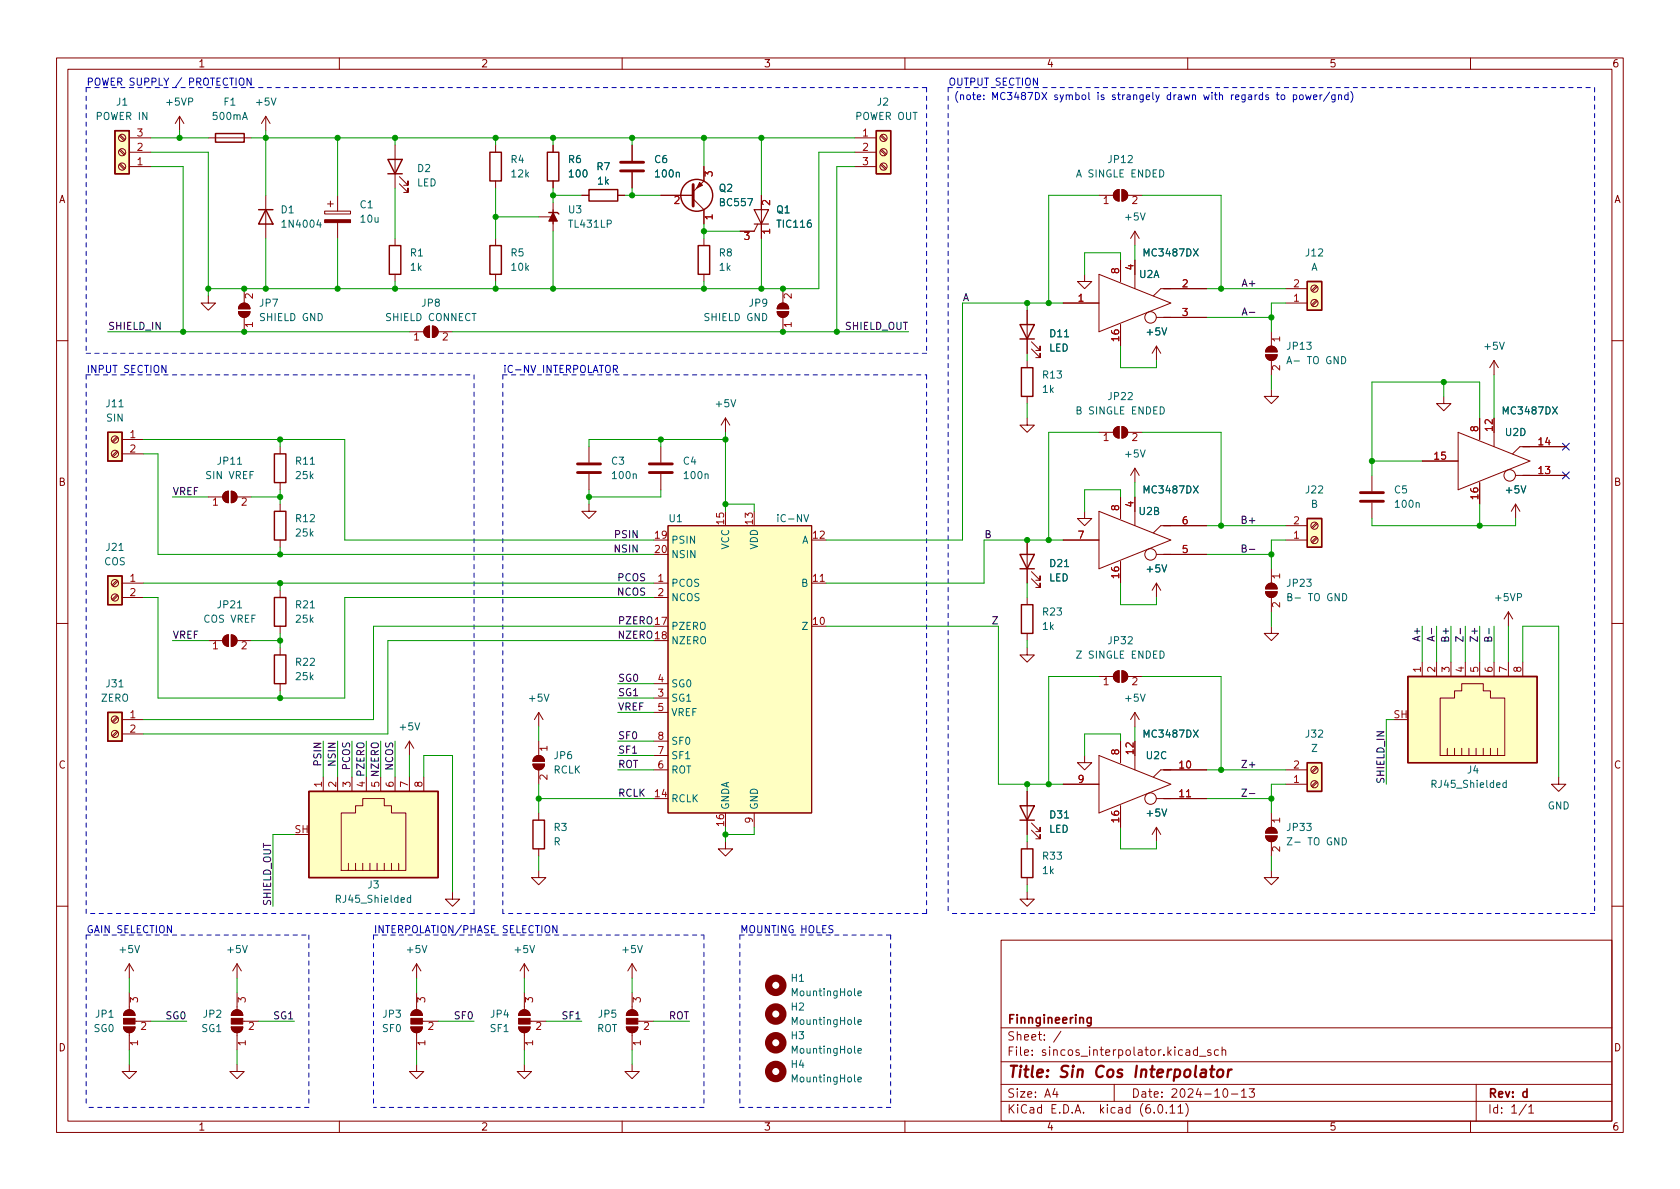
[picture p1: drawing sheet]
<svg xmlns="http://www.w3.org/2000/svg" width="297mm" height="210mm" viewBox="0 0 297 210" stroke-linecap="round" stroke-linejoin="round" font-family="sans-serif">
<g fill="none" stroke="#840000" stroke-width=".18">
<path d="M10 10.2h277v190.1h-277zM12 12.2h273v186.1h-273zM60 10.2v2M110 10.2v2M160 10.2v2M210 10.2v2M260 10.2v2M21.1 24l.8 .9M21.1 26.6l.8 .8M21.1 29.1l.8 .9M21.3 23.9l.8 .8M21.3 26.4l.8 .8"/>
<path d="M21.3 29l.8 .8M22.9 24.4h3.8M22.9 26.9h3.8M22.9 29.5h3.8M31.7 20.6l-.7 1.2M31.7 20.6v2.5M31.7 20.6l.8 1.2M36.8 24.4h7.6M47 20.6l-.8 1.2M47 20.6v2.5M47 34.5v7.7M47 20.6l.8 1.2"/>
<path d="M57.4 37.3h4.6v.5h-4.6zM57.9 36.1h1M58.4 35.6v1M59.7 34.5v2.8M59.7 39.4v2.8M69.8 25.6v7.7M70.6 32.5l1.5 1.5v-.7v.7h-.7M70.6 31.2l1.5 1.6v-.8v.8h-.7M87.6 25.6v1.3M87.6 32v1.3M95.2 38.3h2.6M97.8 37.1v2.5"/>
<path d="M97.8 25.6v1.3M97.8 32v1.3M97.8 35.8v5.1M102.9 34.5h1.2M109.2 34.5h1.3M111.8 25.6v2.8M111.8 30.5v2.8M116.8 34.5h5.8M122.6 35.2l1.9 1.9v2.5M124.5 29.5v2.5l-1.9 1.9M134 39.6l-.7 1.3h-2.5M134.6 34.5v7.7"/>
<path d="M151.1 24.4h3.8M151.1 26.9h3.8M151.1 29.5h3.8M155.7 29.1l.8 .9M155.7 26.6l.8 .8M155.7 24l.8 .9M155.9 29l.8 .8M155.9 26.4l.8 .8M155.9 23.9l.8 .8M194.3 34.5h2.5M197.1 33.8l.8-.3v2.1a1.02 1.02 0 0 1-1-.7 1.02 1.02 0 0 1 .2-1.1zM198.4 33.5a1.02 1.02 0 0 1 1 1 1.02 1.02 0 0 1-1 1.1z"/>
<path d="M199.4 34.5h2.5M36.8 52.3v1.3h1.3l-1.3 1.3-1.2-1.3h1.2M42.2 55.1h2a1.02 1.02 0 0 1-1 1 1.02 1.02 0 0 1-1-1zM42.5 53.9a1.02 1.02 0 0 1 1.1-.2 1.02 1.02 0 0 1 .6 .9h-2zM43.2 51v2.6M43.2 56.1v2.6M69.8 42.2v1.2M69.8 48.5v1.3M72.4 58.7h2.5M75.2 58l.7-.3v2a1.02 1.02 0 0 1-.9-.6 1.02 1.02 0 0 1 .2-1.1zM76.5 57.7a1.02 1.02 0 0 1 1 1 1.02 1.02 0 0 1-1 1zM77.5 58.7h2.5"/>
<path d="M87.6 42.2v1.2M87.6 48.5v1.3M124.5 42.2v1.2M124.5 48.5v1.3M137.4 55.1h2a1.02 1.02 0 0 1-1 1 1.02 1.02 0 0 1-1-1zM137.7 53.9a1.02 1.02 0 0 1 1.1-.2 1.02 1.02 0 0 1 .6 .9h-2zM138.4 51v2.6M138.4 56.1v2.6M181.6 54.9v7.6M188 53.6h6.3M191.8 48.5v1.3h1.2l-1.2 1.2-1.3-1.2h1.3M194.3 48.5l12.7 5.1-12.7 5.1z"/>
<path d="M198.1 46v3.8M198.1 57.4v3.8M200.7 40.9l-.8 1.3M200.7 40.9v2.5M200.7 46v5M200.7 40.9l.7 1.3M204.5 56.1h8.9M213.4 51h-8.2l-1.3 1.3M224.8 58.7v2.5M227.3 51h3.8M227.3 53.6h3.8M232.7 50.5l-.8 .9"/>
<path d="M232.7 53.1l-.8 .8M232.9 50.7l-.8 .9M232.9 53.3l-.8 .8M10 60.2h2M20.7 79.8l-.9 .8M20.7 77.2l-.9 .8M20.9 79.9l-.9 .9M20.9 77.4l-.9 .8M21.6 77.7h3.8M49.5 79v1.3M104.1 79v2.8M116.8 79v2.8"/>
<path d="M128.3 73.9l-.8 1.3M128.3 73.9v2.5M128.3 73.9l.7 1.3M181.6 73.9v1.3h1.3l-1.3 1.2-1.3-1.2h1.3M181.6 63.7v1.3M181.6 70.1v1.3M182.4 61.7l1.5 1.5v-.7v.7h-.8M182.4 60.4l1.5 1.6v-.8v.8h-.8M194.3 76.4h2.5M197.1 75.7l.8-.3v2.1a1.02 1.02 0 0 1-1-.7 1.02 1.02 0 0 1 .2-1.1zM198.4 75.4a1.02 1.02 0 0 1 1 1 1.02 1.02 0 0 1-1 1.1zM199.4 76.4h2.5"/>
<path d="M204.5 61.2l-.8 1.3M204.5 61.2v2.5M204.5 61.2l.7 1.3M223.8 62.7h2a1.02 1.02 0 0 1-1 1 1.02 1.02 0 0 1-1-1zM224.1 61.5a1.02 1.02 0 0 1 1.1-.2 1.02 1.02 0 0 1 .6 .9h-2zM224.8 68.8v1.3h1.3l-1.3 1.3-1.3-1.3h1.3M224.8 63.7v2.6M255.3 70.1v1.3h1.2l-1.2 1.2-1.3-1.2h1.3M257.8 76.4l12.7 5.1-12.7 5.1zM261.6 73.9v3.8M264.2 63.7v2.6M264.2 73.9v5.1"/>
<path d="M264.2 63.7l-.8 1.3M264.2 63.7l.7 1.3M276.9 79h-8.2l-1.3 1.3M285 60.2h2M21.6 80.3h3.8M36.8 87.9h2.6M39.7 87.2l.7-.3v2a1.02 1.02 0 0 1-1-.6 1.02 1.02 0 0 1 .3-1.1zM40.9 86.9a1.02 1.02 0 0 1 1 1 1.02 1.02 0 0 1-1 1zM41.9 87.9h2.5M49.5 85.3v1.3M49.5 89.1v1.3M49.5 95.5v1.3"/>
<path d="M104.1 89.1v1.3h1.3l-1.3 1.3-1.2-1.3h1.2M104.1 83.8v2.8M115.6 95.5h2.5M115.6 98h2.5M116.8 83.8v2.8M118.1 93h25.4v50.8h-25.4zM128.3 90.4v2.6M133.3 90.4v2.6M143.5 95.5h2.5M181.6 95.5v7.6M188 95.5h6.3M191.8 90.4v1.3h1.2l-1.2 1.3-1.3-1.3h1.3"/>
<path d="M194.3 90.4l12.7 5.1-12.7 5.1zM198.1 87.9v3.8M198.1 99.3v3.8M200.7 82.8v2.5M200.7 87.9v5.1M200.7 82.8l-.8 1.3M200.7 82.8l.7 1.3M204.5 98h8.9M213.4 93h-8.2l-1.3 1.2M227.3 95.5h3.8M227.3 93h3.8M232.7 92.5l-.8 .8"/>
<path d="M232.7 95l-.8 .8M232.9 92.6l-.8 .9M232.9 95.2l-.8 .8M242.6 84.1v2.8M242.6 88.9v2.8M251.5 81.5h6.3M261.6 85.3v3.8M268 84.1h8.9M268 89.1l-.8 1.3M268 89.1v2.6M268 89.1l.7 1.3M10 110.2h2"/>
<path d="M20.7 105.2l-.9 .8M20.7 102.6l-.9 .8M20.9 105.3l-.9 .9M20.9 102.8l-.9 .8M21.6 103.1h3.8M21.6 105.7h3.8M36.8 113.3h2.6M39.7 112.6l.7-.3v2a1.02 1.02 0 0 1-1-.6 1.02 1.02 0 0 1 .3-1.1zM40.9 112.3a1.02 1.02 0 0 1 1 1 1.02 1.02 0 0 1-1 1zM41.9 113.3h2.5M49.5 104.4v1.3M49.5 110.7v1.3"/>
<path d="M49.5 114.5v1.3M115.6 103.1h2.5M115.6 105.7h2.5M115.6 113.3h2.5M115.6 110.7h2.5M143.5 103.1h2.5M143.5 110.7h2.5M181.6 114.5v1.3h1.3l-1.3 1.3-1.3-1.3h1.3M181.6 105.7v1.2M181.6 112v1.3M182.4 102.4l1.5 1.5v-.8v.8h-.8M182.4 101.1l1.5 1.5v-.8v.8h-.8"/>
<path d="M194.3 119.6h2.5M197.1 118.9l.8-.3v2a1.02 1.02 0 0 1-1-.6 1.02 1.02 0 0 1 .2-1.1zM198.4 118.6a1.02 1.02 0 0 1 1 1 1.02 1.02 0 0 1-1 1zM199.4 119.6h2.5M204.5 103.1v2.6M204.5 103.1l-.8 1.3M204.5 103.1l.7 1.3M223.8 104.6h2a1.02 1.02 0 0 1-1 1.1 1.02 1.02 0 0 1-1-1.1zM224.1 103.4a1.02 1.02 0 0 1 1.1-.2 1.02 1.02 0 0 1 .6 .9h-2zM224.8 110.7v1.3h1.3l-1.3 1.3-1.3-1.3h1.3M224.8 100.6v2.5M224.8 105.7v2.5"/>
<path d="M251.5 117.1v2.5M254 117.1v2.5M256.5 117.1v2.5M259.1 117.1v2.5M261.6 117.1v2.5M264.2 117.1v2.5M266.7 108.2l.8 1.3M266.7 108.2v2.5M266.7 117.1v2.5M266.7 108.2l-.8 1.3M269.2 117.1v2.5M285 110.2h2"/>
<path d="M20.7 129.3l-.9 .8M20.7 126.7l-.9 .9M20.9 129.5l-.9 .8M20.9 126.9l-.9 .9M21.6 127.2h3.8M21.6 129.8h3.8M49.5 120.9v1.3M57.1 137.4v2.5M59.7 137.4v2.5M62.2 137.4v2.5M64.8 137.4v2.5M67.3 137.4v2.5"/>
<path d="M69.8 137.4v2.5M72.4 131.1l.8 1.2M72.4 131.1v2.5M72.4 137.4v2.5M72.4 131.1l-.8 1.2M74.9 137.4v2.5M94.2 135.1h2.1a1.02 1.02 0 0 1-1.1 1 1.02 1.02 0 0 1-1-1zM94.5 133.9a1.02 1.02 0 0 1 1.1-.2 1.02 1.02 0 0 1 .7 .9h-2.1zM95.2 126l-.7 1.2M95.2 126v2.5M95.2 131.1v2.5M95.2 136.1v2.6"/>
<path d="M95.2 126l.8 1.2M115.6 123.4h2.5M115.6 120.9h2.5M115.6 126h2.5M115.6 136.1h2.5M115.6 133.6h2.5M115.6 131.1h2.5M181.6 139.9v7.7M188 138.7h6.3M191.8 133.6v1.3h1.2l-1.2 1.2-1.3-1.2h1.3M194.3 133.6l12.7 5.1-12.7 5.1zM198.1 131.1v3.8"/>
<path d="M200.7 126v2.5M200.7 131.1v5M200.7 126l-.8 1.2M200.7 126l.7 1.2M213.4 136.1h-8.2l-1.3 1.3M227.3 136.1h3.8M227.3 138.7h3.8M232.7 135.6l-.8 .9M232.7 138.2l-.8 .8M232.9 135.8l-.8 .8M232.9 138.3l-.8 .9M254.6 123.4h2.6v-1.2h1.2v-1.3h3.9v1.3h1.2v1.2h2.6v10.2h-11.5z"/>
<path d="M255.9 132.3v1.3M257.2 132.3v1.3M258.4 132.3v1.3M259.7 132.3v1.3M261 132.3v1.3M262.3 132.3v1.3M263.5 132.3v1.3M264.8 132.3v1.3M275.6 137.4v1.3h-1.3l1.3 1.2 1.3-1.2h-1.3M60.3 143.8h2.6v-1.3h1.2v-1.3h3.8v1.3h1.3v1.3h2.6v10.1h-11.5zM61.6 152.6v1.3M62.9 152.6v1.3"/>
<path d="M64.1 152.6v1.3M65.4 152.6v1.3M66.7 152.6v1.3M67.9 152.6v1.3M69.2 152.6v1.3M70.5 152.6v1.3M80 157.7v1.3h-1.3l1.3 1.3 1.3-1.3h-1.3M95.2 153.9v1.3h1.3l-1.3 1.3-1.2-1.3h1.2M95.2 143.8v1.2M95.2 150.1v1.3M115.6 141.2h2.5M128.3 148.8v1.3h1.2l-1.2 1.3-1.3-1.3h1.3"/>
<path d="M128.3 143.8v2.5M133.3 143.8v2.5M181.6 157.7v1.3h1.3l-1.3 1.3-1.3-1.3h1.3M181.6 148.8v1.3M181.6 155.2v1.3M182.4 146.8l1.5 1.5v-.7v.7h-.8M182.4 145.5l1.5 1.6v-.8v.8h-.8M198.1 142.5v3.8M204.5 146.3v2.5M204.5 141.2h8.9M204.5 146.3l-.8 1.3M204.5 146.3l.7 1.3"/>
<path d="M223.8 147.8h2a1.02 1.02 0 0 1-1 1 1.02 1.02 0 0 1-1-1zM224.1 146.6a1.02 1.02 0 0 1 1.1-.2 1.02 1.02 0 0 1 .6 .9h-2zM224.8 153.9v1.3h1.3l-1.3 1.3-1.3-1.3h1.3M224.8 143.8v2.5M224.8 148.8v2.6M10 160.2h2M21.8 179.6a1.02 1.02 0 0 1 1.1-1 1.02 1.02 0 0 1 1 1M21.8 179.6h2.1M22.9 170.4v2.6M22.9 175.5v3.1M22.9 170.4l-.8 1.3M22.9 170.4l.7 1.3"/>
<path d="M40.9 179.6a1.02 1.02 0 0 1 1-1 1.02 1.02 0 0 1 1 1M40.9 179.6h2M41.9 170.4l-.8 1.3M41.9 170.4v2.6M41.9 175.5v3.1M41.9 170.4l.8 1.3M72.6 179.6a1.02 1.02 0 0 1 1.1-1 1.02 1.02 0 0 1 1 1M72.6 179.6h2.1M73.7 170.4v2.6M73.7 175.5v3.1M73.7 170.4l-.8 1.3M73.7 170.4l.7 1.3"/>
<path d="M91.7 179.6a1.02 1.02 0 0 1 1-1 1.02 1.02 0 0 1 1 1M91.7 179.6h2M92.7 170.4v2.6M92.7 175.5v3.1M92.7 170.4l-.8 1.3M92.7 170.4l.8 1.3M110.7 179.6a1.02 1.02 0 0 1 1.1-1 1.02 1.02 0 0 1 1 1M110.7 179.6h2.1M111.8 170.4v2.6M111.8 175.5v3.1M111.8 170.4l-.8 1.3M111.8 170.4l.7 1.3"/>
<path d="M177 166.3h108v32h-108zM285 160.2h2M21.8 181.6a1.02 1.02 0 0 0 1.1 1 1.02 1.02 0 0 0 1-1M21.8 181.6h2.1M22.9 188.2v1.3h1.2l-1.2 1.2-1.3-1.2h1.3M22.9 182.6v3.1M23.9 180.6h2.8M40.9 181.6a1.02 1.02 0 0 0 1 1 1.02 1.02 0 0 0 1-1M40.9 181.6h2M41.9 188.2v1.3h1.3l-1.3 1.2-1.3-1.2h1.3M41.9 182.6v3.1M42.9 180.6h2.8"/>
<path d="M60 198.3v2M72.6 181.6a1.02 1.02 0 0 0 1.1 1 1.02 1.02 0 0 0 1-1M72.6 181.6h2.1M73.7 188.2v1.3h1.2l-1.2 1.2-1.3-1.2h1.3M73.7 182.6v3.1M74.7 180.6h2.8M91.7 181.6a1.02 1.02 0 0 0 1 1 1.02 1.02 0 0 0 1-1M91.7 181.6h2M92.7 188.2v1.3h1.3l-1.3 1.2-1.3-1.2h1.3M92.7 182.6v3.1M93.7 180.6h2.8M110 198.3v2"/>
<path d="M110.7 181.6a1.02 1.02 0 0 0 1.1 1 1.02 1.02 0 0 0 1-1M110.7 181.6h2.1M111.8 188.2v1.3h1.2l-1.2 1.2-1.3-1.2h1.3M111.8 182.6v3.1M112.8 180.6h2.8M160 198.3v2M177 194.8h108M177 191.8h108M177 187.8h108M177 181.8h108M182.5 186.5v.1M182.5 185.7v.1"/>
<path d="M184.6 183.8v.1M184.6 183v.1M187.6 182.4l-1.3 1.9M197 191.8v3M209.6 195.1a1.72 1.72 0 0 1 0 2.3M210 198.3v2M212.1 186.8h1.1M214.1 185.7l-.4-.1-.2 .2 .1 .3 .5 .1v.4h-.6M215.4 185.7l-.4-.1-.3 .3v.4l.2 .3h.5M216.1 185.8l.2-.2 .3 .1 .1 .9M216.1 185.1v1.5M217.7 193.5h1.2"/>
<path d="M219.5 193l.4-.5v1.5M219.5 194h.9M220.9 192.5h.9l-.5 .6 .4 .1v.7l-.2 .1h-.4l-.2-.1M260 198.3v2M261 191.8v6.5M270.3 195.8l.4-.5v1.5M270.3 196.8h.9"/>
<circle cx="21.6" cy="26.9" r=".63"/>
<circle cx="21.6" cy="29.5" r=".63"/>
<circle cx="21.6" cy="24.4" r=".63"/>
<circle cx="156.2" cy="29.5" r=".63"/>
<circle cx="156.2" cy="26.9" r=".63"/>
<circle cx="156.2" cy="24.4" r=".63"/>
<circle cx="203.4" cy="56.1" r="1.02"/>
<circle cx="232.4" cy="51" r=".63"/>
<circle cx="232.4" cy="53.6" r=".63"/>
<circle cx="20.3" cy="77.7" r=".63"/>
<circle cx="20.3" cy="80.3" r=".63"/>
<circle cx="203.4" cy="98" r="1.02"/>
<circle cx="232.4" cy="93" r=".63"/>
<circle cx="232.4" cy="95.5" r=".63"/>
<circle cx="266.9" cy="84.1" r="1.02"/>
<circle cx="20.3" cy="105.7" r=".63"/>
<circle cx="20.3" cy="103.1" r=".63"/>
<circle cx="20.3" cy="127.2" r=".63"/>
<circle cx="20.3" cy="129.8" r=".63"/>
<circle cx="232.4" cy="136.1" r=".63"/>
<circle cx="232.4" cy="138.7" r=".63"/>
<circle cx="203.4" cy="141.2" r="1.02"/>
</g>
<path d="M192.9 179.9v1.2l-.3 .3h-.3M192.9 180l-.4-.1-.3 .3v.4l.1 .3h.6" fill="none" stroke="#840000" stroke-width=".3"/>
<path d="M133.3 37.1h2.6l-1.3 2.5zM133.3 39.6h2.6" fill="none" stroke="#840000" stroke-width=".2"/>
<g fill="none" stroke="#a90000" stroke-width=".18">
<path d="M119.3 34.9l.5-.2 .3 .4-.8 .9h.8M124.7 31.2v-.8l.4 .4 .2-.4h.5l.1 .2-.1 .6M125.9 38.3h-1.2l.3 .4M136.1 35.4v.8l-.9-.8-.4 .3 .1 .5M195.2 35.1l.4-.4v1.3M200.3 34.9l.5-.2 .2 .4-.8 .9h.8M44.6 57.4h-1.2l.3 .4M44.6 52v.7l-.9-.7-.3 .2 .1 .5M73.3 59.2l.4-.3v1.2M78.4 59l.5-.1 .2 .3-.8 .9h.8M131.7 41.1h.7l-.4 .5 .4 .1v.5l-.2 .2-.5-.2M136.1 40.9h-1.3l.4 .4"/>
<path d="M139.9 57.4h-1.3l.4 .4M139.9 52v.7l-.9-.7-.4 .2 .1 .5M226.3 59.9h-1.3l.3 .4M195.2 77l.4-.4v1.3M200.3 76.8l.5-.2 .2 .4-.8 .9h.8M226.3 64.7v.7l-1-.7-.3 .2 .1 .5M37.7 88.4l.4-.3v1.2M42.8 88.2l.5-.1 .2 .3-.7 .9h.7M37.7 113.8l.4-.3v1.2M42.8 113.6l.5-.1 .2 .3-.7 .9h.7M145 102.8h.7M200.3 119.9l.5-.1 .2 .4-.8 .9h.8"/>
<path d="M226.3 101.8h-1.3l.3 .4M226.3 106.6v.8l-1-.8-.3 .2 .1 .5M96.7 132.3h-1.3l.4 .4M96.7 137v.8l-.9-.8-.4 .3 .2 .5M195.2 120.2l.4-.4v1.3M209.8 140.9h.7M226.3 145h-1.3l.3 .4M226.3 149.7v.8l-1-.8-.3 .3 .1 .5M23.1 177.2v-.8l.4 .4 .2-.3h.5l.1 .2-.1 .5M42.1 177.2v-.8l.5 .4 .1-.3h.6l.1 .2-.1 .5M73.9 177.2v-.8l.4 .4 .2-.3h.5l.1 .2-.1 .5M92.9 177.2v-.8l.5 .4 .1-.3h.6l.1 .2-.1 .5"/>
<path d="M112 177.2v-.8l.4 .4 .2-.3h.5l.1 .2-.1 .5M24.3 184.4h-1.2l.3 .4M25 180.9l.5-.1 .3 .3-.8 1h.8M43.4 184.4h-1.3l.4 .4M44.1 180.9l.5-.1 .2 .3-.8 1h.8M75.1 184.4h-1.2l.3 .4M75.8 180.9l.5-.1 .3 .3-.8 1h.8M94.2 184.4h-1.3l.4 .4M94.9 180.9l.5-.1 .2 .3-.8 1h.8M113.2 184.4h-1.2l.3 .4M113.9 180.9l.5-.1 .3 .3-.8 1h.8"/>
</g>
<g fill="none" stroke="#840000" stroke-width=".25">
<path d="M20.3 23.1h2.6v7.6h-2.6zM38.1 23.6h5.1v1.5h-5.1zM45.7 37.1h2.6M47 37.1l1.3 2.5h-2.6zM68.6 28.2h2.5l-1.3 2.5zM68.6 30.7h2.5M86.6 26.9h2v5.1h-2zM96.8 26.9h2v5.1h-2zM97 37.6h1.6l.2 .2M104.1 33.5h5.1v2.1h-5.1zM154.9 23.1h2.6v7.6h-2.6zM68.8 43.4h2.1v5.1h-2.1z"/>
<path d="M86.6 43.4h2v5.1h-2zM123.4 43.4h2.1v5.1h-2.1zM180.3 57.4h2.6l-1.3 2.5zM180.3 59.9h2.6M231.1 49.8h2.6v5.1h-2.6zM19 76.4h2.6v5.1h-2.6zM180.6 65h2v5.1h-2zM48.5 90.4h2v5.1h-2zM48.5 80.3h2v5h-2zM180.3 98h2.6l-1.3 2.6zM231.1 91.7h2.6v5.1h-2.6zM19 101.8h2.6v5.1h-2.6z"/>
<path d="M48.5 105.7h2v5h-2zM48.5 115.8h2v5.1h-2zM180.3 100.6h2.6M180.6 106.9h2v5.1h-2zM248.9 119.6h22.9v15.3h-22.9zM19 126h2.6v5.1h-2.6zM54.6 139.9h22.9v15.3h-22.9zM231.1 134.9h2.6v5h-2.6zM94.2 145h2.1v5.1h-2.1zM180.3 142.5h2.6l-1.3 2.5zM180.3 145h2.6M180.6 150.1h2v5.1h-2z"/>
<circle cx="123.2" cy="34.5" r="2.82"/>
</g>
<path d="M109.7 30.2h4.1M109.7 28.7h4.1M122.6 32.6v3.8M102.1 83.6h4.1M102.1 82h4.1M114.8 83.6h4.1M114.8 82h4.1M240.5 88.6h4.1M240.5 87.1h4.1" fill="none" stroke="#840000" stroke-width=".51"/>
<g fill="#840000" stroke="#840000" stroke-width=".18">
<path d="M123.7 32.3l.5 .5-1 .5z"/>
<path d="M197.1 33.8l.8-.3v2.1a1.02 1.02 0 0 1-1-.7 1.02 1.02 0 0 1 .2-1.1z"/>
<path d="M198.4 33.5a1.02 1.02 0 0 1 1 1 1.02 1.02 0 0 1-1 1.1z"/>
<path d="M110.7 181.6h2.1a1.02 1.02 0 0 1-1 1 1.02 1.02 0 0 1-1.1-1z"/>
<path d="M110.7 180.1h2.1v1h-2.1z"/>
<path d="M111 178.9a1.02 1.02 0 0 1 1.1-.3 1.02 1.02 0 0 1 .7 1h-2.1z"/>
<path d="M224.1 61.5a1.02 1.02 0 0 1 1.1-.2 1.02 1.02 0 0 1 .6 .9h-2z"/>
<path d="M223.8 62.7h2a1.02 1.02 0 0 1-1 1 1.02 1.02 0 0 1-1-1z"/>
<path d="M21.8 181.6h2.1a1.02 1.02 0 0 1-1 1 1.02 1.02 0 0 1-1.1-1z"/>
<path d="M21.8 180.1h2.1v1h-2.1z"/>
<path d="M22.1 178.9a1.02 1.02 0 0 1 1.1-.3 1.02 1.02 0 0 1 .7 1h-2.1z"/>
<path d="M40.9 181.6h2a1.02 1.02 0 0 1-1 1 1.02 1.02 0 0 1-1-1z"/>
<path d="M40.9 180.1h2v1h-2z"/>
<path d="M41.2 178.9a1.02 1.02 0 0 1 1.1-.3 1.02 1.02 0 0 1 .6 1h-2z"/>
<path d="M197.1 118.9l.8-.3v2a1.02 1.02 0 0 1-1-.6 1.02 1.02 0 0 1 .2-1.1z"/>
<path d="M198.4 118.6a1.02 1.02 0 0 1 1 1 1.02 1.02 0 0 1-1 1z"/>
<path d="M72.6 181.6h2.1a1.02 1.02 0 0 1-1 1 1.02 1.02 0 0 1-1.1-1z"/>
<path d="M72.6 180.1h2.1v1h-2.1z"/>
<path d="M72.9 178.9a1.02 1.02 0 0 1 1.1-.3 1.02 1.02 0 0 1 .7 1h-2.1z"/>
<path d="M91.7 181.6h2a1.02 1.02 0 0 1-1 1 1.02 1.02 0 0 1-1-1z"/>
<path d="M91.7 180.1h2v1h-2z"/>
<path d="M92 178.9a1.02 1.02 0 0 1 1.1-.3 1.02 1.02 0 0 1 .6 1h-2z"/>
<path d="M39.7 87.2l.7-.3v2a1.02 1.02 0 0 1-1-.6 1.02 1.02 0 0 1 .3-1.1z"/>
<path d="M40.9 86.9a1.02 1.02 0 0 1 1 1 1.02 1.02 0 0 1-1 1z"/>
<path d="M137.4 55.1h2a1.02 1.02 0 0 1-1 1 1.02 1.02 0 0 1-1-1z"/>
<path d="M137.7 53.9a1.02 1.02 0 0 1 1.1-.2 1.02 1.02 0 0 1 .6 .9h-2z"/>
<path d="M197.1 75.7l.8-.3v2.1a1.02 1.02 0 0 1-1-.7 1.02 1.02 0 0 1 .2-1.1z"/>
<path d="M198.4 75.4a1.02 1.02 0 0 1 1 1 1.02 1.02 0 0 1-1 1.1z"/>
<path d="M39.7 112.6l.7-.3v2a1.02 1.02 0 0 1-1-.6 1.02 1.02 0 0 1 .3-1.1z"/>
<path d="M40.9 112.3a1.02 1.02 0 0 1 1 1 1.02 1.02 0 0 1-1 1z"/>
<path d="M224.1 146.6a1.02 1.02 0 0 1 1.1-.2 1.02 1.02 0 0 1 .6 .9h-2z"/>
<path d="M223.8 147.8h2a1.02 1.02 0 0 1-1 1 1.02 1.02 0 0 1-1-1z"/>
<path d="M94.5 133.9a1.02 1.02 0 0 1 1.1-.2 1.02 1.02 0 0 1 .7 .9h-2.1z"/>
<path d="M94.2 135.1h2.1a1.02 1.02 0 0 1-1.1 1 1.02 1.02 0 0 1-1-1z"/>
<path d="M42.2 55.1h2a1.02 1.02 0 0 1-1 1 1.02 1.02 0 0 1-1-1z"/>
<path d="M42.5 53.9a1.02 1.02 0 0 1 1.1-.2 1.02 1.02 0 0 1 .6 .9h-2z"/>
<path d="M57.4 38.9h4.6v.5h-4.6z"/>
<path d="M75.2 58l.7-.3v2a1.02 1.02 0 0 1-.9-.6 1.02 1.02 0 0 1 .2-1.1z"/>
<path d="M76.5 57.7a1.02 1.02 0 0 1 1 1 1.02 1.02 0 0 1-1 1z"/>
<path d="M97.8 37.6l.8 1.5h-1.6z"/>
<path d="M224.1 103.4a1.02 1.02 0 0 1 1.1-.2 1.02 1.02 0 0 1 .6 .9h-2z"/>
<path d="M223.8 104.6h2a1.02 1.02 0 0 1-1 1.1 1.02 1.02 0 0 1-1-1.1z"/>
</g>
<g fill="none" stroke="#006464" stroke-width=".18">
<path d="M33.4 18l.6-.1 .1-.1-.1-.3-.6-.2v1.3M48 17.3l.4 1.3 .4-1.3M42.9 21.1l.4-1.2 .4 1.2M43 20.8h.6M56.3 38.9l-.3 .9h.8M56.6 39.3v.9M107.4 39.6l.6-.1 .1-.2-.1-.3-.6-.1v1.3M119.6 30.6l.2-.1h.3v.8M132.2 35.1h.9l-.6 1.3M201.6 37.7l.5 1.2 .4-1.2M188.2 59.6h.7M205.4 58l.5 1.2 .4-1.2"/>
<path d="M211 44l.8 1.3M211.8 44l-.8 1.3M21 71.9h.8M129.2 70.7l.5 1.2 .4-1.2M201.6 79.6l.5 1.2 .4-1.2M228.8 63.8h1M265.1 60.5l.5 1.3 .4-1.3M274.5 71.9l.8 1.3M275.3 71.9l-.8 1.3M21 97.3h.8M42 82.1h.7M54.9 82.1h.7"/>
<path d="M112 83.9l.1-.1 .3 .1 .1 .7M124.7 83.9l.1-.1 .3 .1 .1 .7M142.1 91l.5 1.3 .4-1.3M205.4 99.9l.5 1.3 .4-1.3M211 85.9l.8 1.3M211.8 85.9l-.8 1.3M250.4 89l.2-.1h.3v.8M268.9 85.9l.5 1.3 .4-1.3M42 107.5h.7M54.9 107.5h.7M188.2 100.2h.7M227.7 105.6l.6-.1 .1-.2-.1-.2-.6-.1v1.2h.5l.2-.1v-.3l-.3-.2"/>
<path d="M229 105.7h.9M268.3 105.6h.6l.1-.2v-.3l-.7-.1v1.2M21 121.5h.8M73.4 127.8l.4 1.3 .4-1.3M96.2 122.7l.4 1.3 .5-1.3M201.6 122.7l.5 1.3 .4-1.3M211 129.1l.8 1.3M211.8 129.1l-.8 1.3M266.3 138.5l-.3-.1-.3 .2 .1 .6h.5M266.3 138v1.3M72.6 158.8l-.4-.1-.2 .3 .1 .5h.5M72.6 158.3v1.3"/>
<path d="M188.2 144.7h.7M205.4 143.1l.5 1.2 .4-1.2M227.6 148.1h.8l-.8 1.3h.8M228.9 148.9h1M23.8 167.2l.5 1.3 .4-1.3M42.9 167.2l.4 1.3 .4-1.3M74.6 167.2l.5 1.3 .4-1.3M93.7 167.2l.4 1.3 .4-1.3M112.7 167.2l.5 1.3 .4-1.3M151.1 174.8v1.1l.2 .2M151.1 179.9v1.1l.2 .2M151.7 175.7l.6-.2-.1-.2-.3-.1-.2 .2 .1 .6h.4"/>
<path d="M151.1 185v1.1l.2 .1M151.1 190.1v1l.2 .2M151.7 185.8l.6-.1-.1-.2-.3-.1-.2 .2 .1 .6h.4M151.7 190.9l.6-.1-.1-.3h-.3l-.2 .2 .1 .6h.4M151.7 180.7l.6-.1-.1-.2-.3-.1-.2 .2 .1 .6h.4"/>
</g>
<g fill="#ffffc2" stroke="#ffffc2" stroke-width=".18">
<path d="M19 101.8h2.6v5.1h-2.6z"/>
<path d="M231.1 49.8h2.6v5.1h-2.6z"/>
<path d="M19 76.4h2.6v5.1h-2.6z"/>
<path d="M154.9 23.1h2.6v7.6h-2.6z"/>
<path d="M19 126h2.6v5.1h-2.6z"/>
<path d="M54.6 139.9h22.9v15.3h-22.9z"/>
<path d="M118.1 93h25.4v50.8h-25.4z"/>
<path d="M20.3 23.1h2.6v7.6h-2.6z"/>
<path d="M231.1 134.9h2.6v5h-2.6z"/>
<path d="M248.9 119.6h22.9v15.3h-22.9z"/>
<path d="M231.1 91.7h2.6v5.1h-2.6z"/>
</g>
<g fill="none" stroke="#840000" stroke-width="1.3">
<circle cx="137.2" cy="179.3" r="1.27"/>
<circle cx="137.2" cy="174.2" r="1.27"/>
<circle cx="137.2" cy="189.5" r="1.27"/>
<circle cx="137.2" cy="184.4" r="1.27"/>
</g>
<path d="M220.9 55.2h1M219.6 97l.6-.1 .1-.2-.1-.2-.6-.1v1.2h.5l.2-.1 .1-.3-.3-.2M220.9 97.1h1M253.1 111.1v1M258.2 111.1v1M258.7 112.6v.8l-1.3-.8v.8M263.1 112.9l.2-.3 .3 .1 .2 .2v.5h-1.3l.1-.7h.2l.2 .1 .1 .6M263.3 111.1v1M219.6 139.5h.8l-.8 1.3h.8M220.9 140.3h1" fill="none" stroke="#0f0f0f" stroke-width=".18"/>
<g fill="none" stroke="#0000c2" stroke-width=".18">
<path d="M173.9 17.5v.1M173.9 16.8v.2M205 16.8l-.5 1.1-.1 .1M207 16.8h-.4l-.2 .2 .1 .6h.5M212.8 16.8l.3 .8 .2-.6 .3 .6 .2-.8M217.7 16.8v.8M218.1 16.8l-.4 .2M225.7 16.8h.4M225.8 16.3v1.1l.3 .2M228.7 16.8h.3l.3 .2-.1 .6h-.5M238.8 16.2a1.46 1.46 0 0 1 0 1.9M93.9 64.6l.4 1.3 .4-1.3"/>
<path d="M86.9 164.3h.4M87.5 163.7h-.6v1.2h.6"/>
</g>
<g fill="none" stroke="#0000c2" stroke-width=".18" stroke-dasharray=".8 .8">
<path d="M15.2 15.5v47M15.2 15.5h148.6M163.8 15.5v47M167.6 15.5v146M167.6 15.5h114.3M281.9 15.5v146M15.2 66.3v95.2M15.2 66.3h68.6M83.8 66.3v95.2M88.9 66.3v95.2M88.9 66.3h74.9M163.8 66.3v95.2"/>
<path d="M163.8 62.5h-148.6M15.2 165.3h39.4M15.2 165.3v30.5M54.6 165.3v30.5M66 165.3h58.5M66 165.3v30.5M83.8 161.5h-68.6M124.5 165.3v30.5M130.8 165.3v30.5M130.8 165.3h26.7M157.5 165.3v30.5M163.8 161.5h-74.9"/>
<path d="M281.9 161.5h-114.3M54.6 195.8h-39.4M124.5 195.8h-58.5M157.5 195.8h-26.7"/>
</g>
<g fill="none" stroke="#009600" stroke-width=".18">
<path d="M26.7 29.5h5.7v29.2M26.7 24.4h10.1M26.7 26.9h10.1v25.4M31.7 23.1v1.3M44.4 24.4h106.7M47 23.1v11.4M59.7 24.4v10.1M69.8 24.4v1.2M69.8 33.3v8.9M87.6 24.4v1.2M87.6 33.3v8.9M87.6 38.3h7.6"/>
<path d="M97.8 34.5h5.1M97.8 24.4v1.2M97.8 33.3v2.5M110.5 34.5h6.3M111.8 24.4v1.2M111.8 33.3v1.2M124.5 24.4v5.1M124.5 39.6v2.6M134.6 24.4v10.1M151.1 26.9h-6.3v24.1h-108M151.1 29.5h-3.1v29.2M194.3 34.5h-8.9v19.1"/>
<path d="M201.9 34.5h14v16.5M19 58.7h53.4M47 42.2v8.8M59.7 42.2v8.8M69.8 49.8v1.2M80 58.7h80.7M87.6 49.8v1.2M97.8 40.9v10.1M124.5 49.8v1.2M124.5 40.9h6.3M134.6 42.2v8.8M181.6 53.6v1.3"/>
<path d="M188 53.6h-17.8v41.9h-24.2M198.1 46v-1.3h-6.3v3.8M200.7 43.4v2.6M213.4 56.1h11.4M213.4 51h13.9M227.3 53.6h-2.5v5.1M25.4 77.7h35.6v17.8h54.6M49.5 77.7v1.3M116.8 77.7v1.3M128.3 77.7h-24.2v1.3M128.3 76.4v14M181.6 62.5v1.2"/>
<path d="M181.6 71.4v2.5M194.3 76.4h-8.9v19.1M198.1 61.2v3.8h6.4v-1.3M201.9 76.4h14v16.6M224.8 66.3v2.5M255.3 67.6v2.5M261.6 73.9v-6.3h-19v16.5M264.2 66.3v7.6M25.4 80.3h2.5v17.7h87.7M30.5 87.9h6.3M44.4 87.9h5.1M49.5 86.6v2.5"/>
<path d="M49.5 96.8v1.2M104.1 86.6v2.5M116.8 86.6v1.3h-12.7M128.3 89.1h5v1.3M188 95.5h-14v7.6h-28M198.1 87.9v-1.3h-6.3v3.8M200.7 85.3v2.6M213.4 93h13.9M213.4 98h11.4M227.3 95.5h-2.5v5.1M242.6 91.7v1.3h25.4v-1.3M242.6 81.5h8.9"/>
<path d="M261.6 89.1v3.9M25.4 103.1h90.2M25.4 105.7h2.5v17.7h33.1v-17.7h54.6M30.5 113.3h6.3M44.4 113.3h5.1M49.5 103.1v1.3M49.5 112v2.5M115.6 110.7h-49.6v16.5h-40.6M115.6 113.3h-47v16.5h-43.2M146 110.7h30.5v28h11.5M181.6 103.1v2.6M181.6 113.3v1.2"/>
<path d="M194.3 119.6h-8.9v19.1M198.1 103.1v3.8h6.4v-1.2M201.9 119.6h14v16.5M224.8 108.2v2.5M251.5 110.7v6.4M254 110.7v6.4M256.5 110.7v6.4M259.1 110.7v6.4M261.6 110.7v6.4M264.2 110.7v6.4M266.7 110.7v6.4M269.2 117.1v-6.4h6.4v26.7"/>
<path d="M49.5 122.2v1.2M57.1 131.1v6.3M59.7 131.1v6.3M62.2 131.1v6.3M64.8 131.1v6.3M67.3 131.1v6.3M69.8 131.1v6.3M72.4 133.6v3.8M74.9 137.4v-3.8h5.1v24.1M95.2 128.5v2.6M95.2 138.7v5.1M109.2 123.4h6.4"/>
<path d="M109.2 131.1h6.4M109.2 126h6.4M109.2 133.6h6.4M109.2 136.1h6.4M109.2 120.9h6.4M181.6 138.7v1.2M198.1 131.1v-1.3h-6.3v3.8M200.7 128.5v2.6M213.4 136.1h13.9M227.3 138.7h-2.5v5.1M246.4 127.2h-1.3v11.5M52.1 147.6h-3.8v12.7"/>
<path d="M95.2 141.2h20.4M95.2 151.4v2.5M128.3 146.3v2.5M133.3 146.3v1.3h-5M181.6 147.6v1.2M181.6 156.5v1.2M198.1 146.3v3.8h6.4v-1.3M213.4 141.2h11.4M224.8 151.4v2.5M22.9 173v2.5M41.9 173v2.5M73.7 173v2.5"/>
<path d="M92.7 173v2.5M111.8 173v2.5M22.9 185.7v2.5M26.7 180.6h6.3M41.9 185.7v2.5M45.7 180.6h6.4M73.7 185.7v2.5M77.5 180.6h6.3M92.7 185.7v2.5M96.5 180.6h6.4M111.8 185.7v2.5M115.6 180.6h6.3"/>
</g>
<path d="M276.3 78.4l1.2 1.2M277.5 78.4l-1.2 1.2M276.3 83.5l1.2 1.2M277.5 83.5l-1.2 1.2" fill="none" stroke="#000084" stroke-width=".18"/>
<g fill="#009600" stroke="#009600" stroke-width=".18">
<circle cx="255.3" cy="67.6" r=".46"/>
<circle cx="242.6" cy="81.5" r=".46"/>
<circle cx="215.9" cy="93" r=".46"/>
<circle cx="128.3" cy="147.6" r=".46"/>
<circle cx="181.6" cy="95.5" r=".46"/>
<circle cx="185.4" cy="95.5" r=".46"/>
<circle cx="181.6" cy="138.7" r=".46"/>
<circle cx="185.4" cy="138.7" r=".46"/>
<circle cx="261.6" cy="93" r=".46"/>
<circle cx="116.8" cy="77.7" r=".46"/>
<circle cx="128.3" cy="89.1" r=".46"/>
<circle cx="134.6" cy="24.4" r=".46"/>
<circle cx="134.6" cy="51" r=".46"/>
<circle cx="138.4" cy="51" r=".46"/>
<circle cx="128.3" cy="77.7" r=".46"/>
<circle cx="138.4" cy="58.7" r=".46"/>
<circle cx="148" cy="58.7" r=".46"/>
<circle cx="181.6" cy="53.6" r=".46"/>
<circle cx="185.4" cy="53.6" r=".46"/>
<circle cx="215.9" cy="51" r=".46"/>
<circle cx="224.8" cy="56.1" r=".46"/>
<circle cx="224.8" cy="141.2" r=".46"/>
<circle cx="215.9" cy="136.1" r=".46"/>
<circle cx="224.8" cy="98" r=".46"/>
<circle cx="47" cy="51" r=".46"/>
<circle cx="104.1" cy="87.9" r=".46"/>
<circle cx="59.7" cy="51" r=".46"/>
<circle cx="49.5" cy="113.3" r=".46"/>
<circle cx="95.2" cy="141.2" r=".46"/>
<circle cx="49.5" cy="123.4" r=".46"/>
<circle cx="111.8" cy="24.4" r=".46"/>
<circle cx="111.8" cy="34.5" r=".46"/>
<circle cx="124.5" cy="24.4" r=".46"/>
<circle cx="124.5" cy="40.9" r=".46"/>
<circle cx="97.8" cy="51" r=".46"/>
<circle cx="87.6" cy="51" r=".46"/>
<circle cx="124.5" cy="51" r=".46"/>
<circle cx="97.8" cy="24.4" r=".46"/>
<circle cx="97.8" cy="34.5" r=".46"/>
<circle cx="69.8" cy="51" r=".46"/>
<circle cx="49.5" cy="103.1" r=".46"/>
<circle cx="49.5" cy="77.7" r=".46"/>
<circle cx="49.5" cy="98" r=".46"/>
<circle cx="49.5" cy="87.9" r=".46"/>
<circle cx="59.7" cy="24.4" r=".46"/>
<circle cx="87.6" cy="24.4" r=".46"/>
<circle cx="87.6" cy="38.3" r=".46"/>
<circle cx="69.8" cy="24.4" r=".46"/>
<circle cx="32.4" cy="58.7" r=".46"/>
<circle cx="43.2" cy="58.7" r=".46"/>
<circle cx="31.7" cy="24.4" r=".46"/>
<circle cx="43.2" cy="51" r=".46"/>
<circle cx="36.8" cy="51" r=".46"/>
<circle cx="47" cy="24.4" r=".46"/>
</g>
<g font-size="2.8" fill="#840000">
<text x="178" y="191.2">Title:</text>
<text x="187.3" y="191.2">Sin</text>
<text x="193.8" y="191.2">Cos</text>
<text x="201.2" y="191.2">Interpolator</text>
</g>
<g font-size="2.1" fill="#840000">
<text x="178" y="184.5">Sheet:</text>
<text x="178" y="181.5">Finngineering</text>
<text x="178" y="187.2">File:</text>
<text x="184.4" y="187.2">sincos_interpolator.kicad_sch</text>
<text x="178" y="197.4">KiCad</text>
<text x="178" y="194.6">Size:</text>
<text x="184.7" y="194.6">A4</text>
<text x="185.7" y="197.4">E.D.A.</text>
<text x="194.6" y="197.4">kicad</text>
<text x="200" y="194.6">Date:</text>
<text x="201.8" y="197.4">(6.0.11)</text>
<text x="207" y="194.6">2024-10-13</text>
<text x="263" y="194.6">Rev:</text>
<text x="263" y="197.4">Id:</text>
<text x="267.1" y="197.4">1/1</text>
<text x="269.1" y="194.6">d</text>
</g>
<g font-size="1.8" fill="#0000c2">
<text x="15.2" y="15.1">POWER SUPPLY</text>
<text x="31.1" y="15.1">/</text>
<text x="33.6" y="15.1">PROTECTION</text>
<text x="167.6" y="15.1">OUTPUT SECTION</text>
<text x="168.8" y="17.7">(note:</text>
<text x="175.4" y="17.7">MC3487DX</text>
<text x="186.6" y="17.7">symbol</text>
<text x="194.4" y="17.7">is</text>
<text x="197.1" y="17.7">strangely</text>
<text x="207" y="17.7">drawn</text>
<text x="213.6" y="17.7">with</text>
<text x="218.6" y="17.7">regards</text>
<text x="226.8" y="17.7">to</text>
<text x="229.8" y="17.7">power/gnd)</text>
<text x="15.2" y="65.9">INPUT</text>
<text x="21.9" y="65.9">SECTION</text>
<text x="88.9" y="65.9">iC-NV</text>
<text x="95.9" y="65.9">INTERPOLATOR</text>
<text x="15.2" y="165">GAIN SELECTION</text>
<text x="66" y="165">INTERPOLATION/PHASE</text>
<text x="88.8" y="165">SELECTION</text>
<text x="130.8" y="165">MOUNTING HOLES</text>
</g>
<g font-size="1.8" fill="#840000">
<text x="35" y="12.3">1</text>
<text x="85" y="12.3">2</text>
<text x="135" y="12.3">3</text>
<text x="185" y="12.3">4</text>
<text x="235" y="12.3">5</text>
<text x="285" y="12.3">6</text>
<text x="10.4" y="36.3">A</text>
<text x="285.4" y="36.3">A</text>
<text x="10.3" y="86.3">B</text>
<text x="285.3" y="86.3">B</text>
<text x="10.3" y="136.3">C</text>
<text x="285.3" y="136.3">C</text>
<text x="10.3" y="186.3">D</text>
<text x="285.3" y="186.3">D</text>
<text x="35" y="200.3">1</text>
<text x="85" y="200.3">2</text>
<text x="135" y="200.3">3</text>
<text x="185" y="200.3">4</text>
<text x="235" y="200.3">5</text>
<text x="285" y="200.3">6</text>
</g>
<g font-size="1.8" fill="#006464">
<text x="16.8" y="21.6">POWER IN</text>
<text x="20.4" y="19.1">J1</text>
<text x="29.1" y="19.1">+5VP</text>
<text x="37.4" y="21.6">500mA</text>
<text x="39.4" y="19.1">F1</text>
<text x="45" y="19.1">+5V</text>
<text x="151.1" y="21.6">POWER OUT</text>
<text x="154.9" y="19.1">J2</text>
<text x="90.2" y="29.2">R4</text>
<text x="100.3" y="29.2">R6</text>
<text x="115.6" y="29.2">C6</text>
<text x="195.7" y="29.2">JP12</text>
<text x="73.7" y="30.8">D2</text>
<text x="73.7" y="33.3">LED</text>
<text x="90.2" y="31.8">12k</text>
<text x="100.3" y="31.8">100</text>
<text x="105.4" y="30.5">R7</text>
<text x="105.5" y="33">1k</text>
<text x="115.6" y="31.8">100n</text>
<text x="127" y="34.3">Q2</text>
<text x="190.2" y="31.8">A SINGLE ENDED</text>
<text x="49.5" y="38.1">D1</text>
<text x="49.5" y="40.6">1N4004</text>
<text x="63.5" y="37.2">C1</text>
<text x="63.5" y="39.8">10u</text>
<text x="100.3" y="38.1">U3</text>
<text x="100.3" y="40.6">TL431LP</text>
<text x="127" y="36.8">BC557</text>
<text x="137.2" y="38.1">Q1</text>
<text x="137.2" y="40.6">TIC116</text>
<text x="198.6" y="39.4">+5V</text>
<text x="72.4" y="45.7">R1</text>
<text x="90.2" y="45.7">R5</text>
<text x="127" y="45.7">R8</text>
<text x="201.9" y="45.7">MC3487DX</text>
<text x="230.6" y="45.7">J12</text>
<text x="72.4" y="48.3">1k</text>
<text x="90.2" y="48.3">10k</text>
<text x="127" y="48.3">1k</text>
<text x="201.3" y="49.5">U2A</text>
<text x="231.8" y="48.3">A</text>
<text x="45.7" y="54.6">JP7</text>
<text x="45.7" y="57.2">SHIELD</text>
<text x="53.4" y="57.2">GND</text>
<text x="68" y="57.2">SHIELD</text>
<text x="74.4" y="54.6">JP8</text>
<text x="75.7" y="57.2">CONNECT</text>
<text x="124.3" y="57.2">SHIELD</text>
<text x="132" y="57.2">GND</text>
<text x="132.3" y="54.6">JP9</text>
<text x="202.5" y="59.7">+5V</text>
<text x="185.4" y="60">D11</text>
<text x="185.4" y="62.5">LED</text>
<text x="227.3" y="62.2">JP13</text>
<text x="227.3" y="64.8">A-</text>
<text x="231.1" y="64.8">TO GND</text>
<text x="262.1" y="62.2">+5V</text>
<text x="184.2" y="67.3">R13</text>
<text x="184.2" y="69.9">1k</text>
<text x="195.7" y="71.1">JP22</text>
<text x="18.6" y="72.4">J11</text>
<text x="18.7" y="74.9">SIN</text>
<text x="126.3" y="72.4">+5V</text>
<text x="190.1" y="73.7">B SINGLE ENDED</text>
<text x="265.4" y="73.7">MC3487DX</text>
<text x="266" y="77.5">U2D</text>
<text x="38.2" y="82.6">JP11</text>
<text x="52.1" y="82.6">R11</text>
<text x="108" y="82.6">C3</text>
<text x="120.7" y="82.6">C4</text>
<text x="198.6" y="81.3">+5V</text>
<text x="36.2" y="85.1">SIN</text>
<text x="40.5" y="85.1">VREF</text>
<text x="52.1" y="85.1">25k</text>
<text x="108" y="85.1">100n</text>
<text x="120.7" y="85.1">100n</text>
<text x="201.9" y="87.6">MC3487DX</text>
<text x="230.6" y="87.6">J22</text>
<text x="246.4" y="87.6">C5</text>
<text x="266" y="87.6">+5V</text>
<text x="52.1" y="92.7">R12</text>
<text x="52.1" y="95.3">25k</text>
<text x="118.1" y="92.7">U1</text>
<text x="137.2" y="92.7">iC-NV</text>
<text x="201.2" y="91.4">U2B</text>
<text x="231.7" y="90.2">B</text>
<text x="246.4" y="90.2">100n</text>
<text x="18.3" y="100.3">COS</text>
<text x="18.6" y="97.8">J21</text>
<text x="118.6" y="96.5">PSIN</text>
<text x="118.6" y="99.1">NSIN</text>
<text x="129.3" y="97.2" transform="rotate(-90 129.3 97.2)">VCC</text>
<text x="134.4" y="97.2" transform="rotate(-90 134.4 97.2)">VDD</text>
<text x="141.8" y="96.5">A</text>
<text x="185.4" y="100.6">D21</text>
<text x="202.5" y="101.6">+5V</text>
<text x="38.2" y="108">JP21</text>
<text x="52.1" y="108">R21</text>
<text x="118.6" y="104.1">PCOS</text>
<text x="118.6" y="106.7">NCOS</text>
<text x="141.6" y="104.1">B</text>
<text x="185.4" y="103.2">LED</text>
<text x="227.3" y="104.1">JP23</text>
<text x="231.3" y="106.7">TO GND</text>
<text x="264.1" y="106.7">+5VP</text>
<text x="35.9" y="110.5">COS VREF</text>
<text x="52.1" y="110.5">25k</text>
<text x="118.6" y="111.8">PZERO</text>
<text x="141.6" y="111.8">Z</text>
<text x="184.2" y="109.2">R23</text>
<text x="184.2" y="111.8">1k</text>
<text x="52.1" y="118.1">R22</text>
<text x="118.6" y="114.3">NZERO</text>
<text x="190.1" y="116.8">Z</text>
<text x="192.4" y="116.8">SINGLE ENDED</text>
<text x="195.7" y="114.3">JP32</text>
<text x="17.8" y="124.5">ZERO</text>
<text x="18.6" y="121.9">J31</text>
<text x="52.1" y="120.7">25k</text>
<text x="93.2" y="124.5">+5V</text>
<text x="118.6" y="124.5">SG1</text>
<text x="118.6" y="121.9">SG0</text>
<text x="198.6" y="124.5">+5V</text>
<text x="70.4" y="129.5">+5V</text>
<text x="118.6" y="127">VREF</text>
<text x="201.9" y="130.8">MC3487DX</text>
<text x="230.6" y="130.8">J32</text>
<text x="97.8" y="134.6">JP6</text>
<text x="97.8" y="137.2">RCLK</text>
<text x="118.6" y="137.2">ROT</text>
<text x="118.6" y="134.6">SF1</text>
<text x="118.6" y="132.1">SF0</text>
<text x="202.5" y="134.6">U2C</text>
<text x="231.7" y="133.4">Z</text>
<text x="259.3" y="137.2">J4</text>
<text x="118.6" y="142.2">RCLK</text>
<text x="129.3" y="143.3" transform="rotate(-90 129.3 143.3)">GNDA</text>
<text x="134.4" y="143.3" transform="rotate(-90 134.4 143.3)">GND</text>
<text x="252.8" y="139.7">RJ45_Shielded</text>
<text x="273.6" y="143.5">GND</text>
<text x="97.8" y="147.3">R3</text>
<text x="97.8" y="149.9">R</text>
<text x="185.4" y="145.1">D31</text>
<text x="185.4" y="147.6">LED</text>
<text x="202.5" y="144.8">+5V</text>
<text x="227.3" y="147.3">JP33</text>
<text x="231.2" y="149.9">TO GND</text>
<text x="184.2" y="152.4">R33</text>
<text x="184.2" y="154.9">1k</text>
<text x="59.1" y="160">RJ45_Shielded</text>
<text x="64.9" y="157.5">J3</text>
<text x="20.8" y="168.9">+5V</text>
<text x="39.9" y="168.9">+5V</text>
<text x="71.6" y="168.9">+5V</text>
<text x="90.7" y="168.9">+5V</text>
<text x="109.7" y="168.9">+5V</text>
<text x="139.7" y="174">H1</text>
<text x="139.7" y="176.5">MountingHole</text>
<text x="139.7" y="179.1">H2</text>
<text x="16.5" y="182.9">SG0</text>
<text x="16.7" y="180.3">JP1</text>
<text x="35.5" y="182.9">SG1</text>
<text x="35.8" y="180.3">JP2</text>
<text x="67.5" y="182.9">SF0</text>
<text x="67.5" y="180.3">JP3</text>
<text x="86.5" y="182.9">SF1</text>
<text x="86.6" y="180.3">JP4</text>
<text x="105.5" y="182.9">ROT</text>
<text x="105.6" y="180.3">JP5</text>
<text x="139.7" y="184.2">H3</text>
<text x="139.7" y="181.6">MountingHole</text>
<text x="139.7" y="186.7">MountingHole</text>
<text x="139.7" y="189.2">H4</text>
<text x="139.7" y="191.8">MountingHole</text>
</g>
<g font-size="1.8" fill="#a90000">
<text x="24.1" y="29.2">1</text>
<text x="24.1" y="26.7">2</text>
<text x="24.1" y="24.1">3</text>
<text x="152.4" y="24.1">1</text>
<text x="152.4" y="26.7">2</text>
<text x="152.4" y="29.2">3</text>
<text x="126.8" y="39" transform="rotate(-90 126.8 39)">1</text>
<text x="136.9" y="41.6" transform="rotate(-90 136.9 41.6)">1</text>
<text x="194.9" y="36.8">1</text>
<text x="200.4" y="47.9" transform="rotate(-90 200.4 47.9)">4</text>
<text x="190.5" y="53.3">1</text>
<text x="197.9" y="48.6" transform="rotate(-90 197.9 48.6)">8</text>
<text x="208.9" y="50.8">2</text>
<text x="228.6" y="53.3">1</text>
<text x="228.6" y="50.8">2</text>
<text x="45.5" y="58.1" transform="rotate(-90 45.5 58.1)">1</text>
<text x="140.7" y="58.1" transform="rotate(-90 140.7 58.1)">1</text>
<text x="208.9" y="55.9">3</text>
<text x="73" y="61">1</text>
<text x="197.9" y="60.6" transform="rotate(-90 197.9 60.6)">16</text>
<text x="227.1" y="60.6" transform="rotate(-90 227.1 60.6)">1</text>
<text x="22.8" y="77.5">1</text>
<text x="261.4" y="76.5" transform="rotate(-90 261.4 76.5)">8</text>
<text x="263.9" y="76.5" transform="rotate(-90 263.9 76.5)">12</text>
<text x="22.8" y="80">2</text>
<text x="194.9" y="78.7">1</text>
<text x="253.3" y="81.3">15</text>
<text x="271.8" y="83.8">13</text>
<text x="271.8" y="78.7">14</text>
<text x="200.4" y="89.8" transform="rotate(-90 200.4 89.8)">4</text>
<text x="261.4" y="88.5" transform="rotate(-90 261.4 88.5)">16</text>
<text x="37.4" y="90.2">1</text>
<text x="115.6" y="95.2">19</text>
<text x="128" y="93" transform="rotate(-90 128 93)">15</text>
<text x="133.1" y="93" transform="rotate(-90 133.1 93)">13</text>
<text x="143.5" y="95.2">12</text>
<text x="190.5" y="95.2">7</text>
<text x="197.9" y="90.5" transform="rotate(-90 197.9 90.5)">8</text>
<text x="208.9" y="92.7">6</text>
<text x="228.6" y="95.2">1</text>
<text x="228.6" y="92.7">2</text>
<text x="115.6" y="97.8">20</text>
<text x="208.9" y="97.8">5</text>
<text x="22.8" y="102.9">1</text>
<text x="22.8" y="105.4">2</text>
<text x="116.2" y="102.9">1</text>
<text x="116.2" y="105.4">2</text>
<text x="143.5" y="102.9">11</text>
<text x="197.9" y="102.5" transform="rotate(-90 197.9 102.5)">16</text>
<text x="227.1" y="102.5" transform="rotate(-90 227.1 102.5)">1</text>
<text x="143.5" y="110.5">10</text>
<text x="37.4" y="115.6">1</text>
<text x="251.2" y="119" transform="rotate(-90 251.2 119)">1</text>
<text x="253.7" y="119" transform="rotate(-90 253.7 119)">2</text>
<text x="256.3" y="119" transform="rotate(-90 256.3 119)">3</text>
<text x="258.8" y="119" transform="rotate(-90 258.8 119)">4</text>
<text x="261.4" y="119" transform="rotate(-90 261.4 119)">5</text>
<text x="263.9" y="119" transform="rotate(-90 263.9 119)">6</text>
<text x="266.4" y="119" transform="rotate(-90 266.4 119)">7</text>
<text x="269" y="119" transform="rotate(-90 269 119)">8</text>
<text x="116.2" y="123.2">3</text>
<text x="116.2" y="120.6">4</text>
<text x="116.2" y="125.7">5</text>
<text x="194.9" y="121.9">1</text>
<text x="22.8" y="127">1</text>
<text x="22.8" y="129.5">2</text>
<text x="116.2" y="130.8">8</text>
<text x="246.3" y="127">SH</text>
<text x="97.5" y="133" transform="rotate(-90 97.5 133)">1</text>
<text x="116.2" y="135.9">6</text>
<text x="116.2" y="133.3">7</text>
<text x="197.9" y="133.6" transform="rotate(-90 197.9 133.6)">8</text>
<text x="200.4" y="133.6" transform="rotate(-90 200.4 133.6)">12</text>
<text x="208.3" y="135.9">10</text>
<text x="228.6" y="135.9">2</text>
<text x="56.9" y="139.4" transform="rotate(-90 56.9 139.4)">1</text>
<text x="59.4" y="139.4" transform="rotate(-90 59.4 139.4)">2</text>
<text x="62" y="139.4" transform="rotate(-90 62 139.4)">3</text>
<text x="69.6" y="139.4" transform="rotate(-90 69.6 139.4)">6</text>
<text x="72.1" y="139.4" transform="rotate(-90 72.1 139.4)">7</text>
<text x="74.7" y="139.4" transform="rotate(-90 74.7 139.4)">8</text>
<text x="115.6" y="141">14</text>
<text x="190.5" y="138.4">9</text>
<text x="208.3" y="141">11</text>
<text x="228.6" y="138.4">1</text>
<text x="52" y="147.3">SH</text>
<text x="128" y="146.3" transform="rotate(-90 128 146.3)">16</text>
<text x="133.1" y="145.7" transform="rotate(-90 133.1 145.7)">9</text>
<text x="197.9" y="145.7" transform="rotate(-90 197.9 145.7)">16</text>
<text x="227.1" y="145.7" transform="rotate(-90 227.1 145.7)">1</text>
<text x="25.2" y="185.1" transform="rotate(-90 25.2 185.1)">1</text>
<text x="44.2" y="185.1" transform="rotate(-90 44.2 185.1)">1</text>
<text x="76" y="185.1" transform="rotate(-90 76 185.1)">1</text>
<text x="95" y="185.1" transform="rotate(-90 95 185.1)">1</text>
<text x="114.1" y="185.1" transform="rotate(-90 114.1 185.1)">1</text>
</g>
<g font-size="1.8" fill="#0f0f0f">
<text x="170.2" y="53.2">A</text>
<text x="219.4" y="50.7">A+</text>
<text x="19" y="58.3">SHIELD_IN</text>
<text x="149.3" y="58.3">SHIELD_OUT</text>
<text x="219.4" y="55.8">A-</text>
<text x="30.5" y="87.5">VREF</text>
<text x="108.5" y="95.1">PSIN</text>
<text x="174" y="95.1">B</text>
<text x="219.3" y="92.6">B+</text>
<text x="108.4" y="97.7">NSIN</text>
<text x="109" y="105.3">NCOS</text>
<text x="109.1" y="102.8">PCOS</text>
<text x="30.5" y="112.9">VREF</text>
<text x="109.1" y="112.9">NZERO18</text>
<text x="109.2" y="110.4">PZERO17</text>
<text x="175.3" y="110.4">Z</text>
<text x="251.1" y="113.6" transform="rotate(-90 251.1 113.6)">A+</text>
<text x="253.7" y="113.6" transform="rotate(-90 253.7 113.6)">A-</text>
<text x="256.2" y="113.7" transform="rotate(-90 256.2 113.7)">B+</text>
<text x="261.3" y="113.7" transform="rotate(-90 261.3 113.7)">Z+</text>
<text x="109.2" y="123.1">SG1</text>
<text x="109.2" y="120.5">SG0</text>
<text x="109.2" y="125.6">VREF</text>
<text x="109.2" y="130.7">SF0</text>
<text x="56.8" y="135.6" transform="rotate(-90 56.8 135.6)">PSIN</text>
<text x="59.3" y="135.7" transform="rotate(-90 59.3 135.7)">NSIN</text>
<text x="61.9" y="136.3" transform="rotate(-90 61.9 136.3)">PCOS</text>
<text x="69.5" y="136.4" transform="rotate(-90 69.5 136.4)">NCOS</text>
<text x="109.2" y="133.2">SF1</text>
<text x="109.2" y="135.8">ROT</text>
<text x="219.3" y="135.8">Z+</text>
<text x="64.5" y="139.4" transform="rotate(-90 64.5 139.4)">4 PZERO</text>
<text x="67.1" y="139.4" transform="rotate(-90 67.1 139.4)">5 NZERO</text>
<text x="109.2" y="140.9">RCLK</text>
<text x="244.8" y="138.7" transform="rotate(-90 244.8 138.7)">SHIELD_IN</text>
<text x="47.9" y="160.3" transform="rotate(-90 47.9 160.3)">SHIELD_OUT</text>
<text x="29.2" y="180.2">SG0</text>
<text x="48.2" y="180.2">SG1</text>
<text x="80.2" y="180.2">SF0</text>
<text x="99.2" y="180.2">SF1</text>
<text x="118.2" y="180.2">ROT</text>
</g>
</svg>
